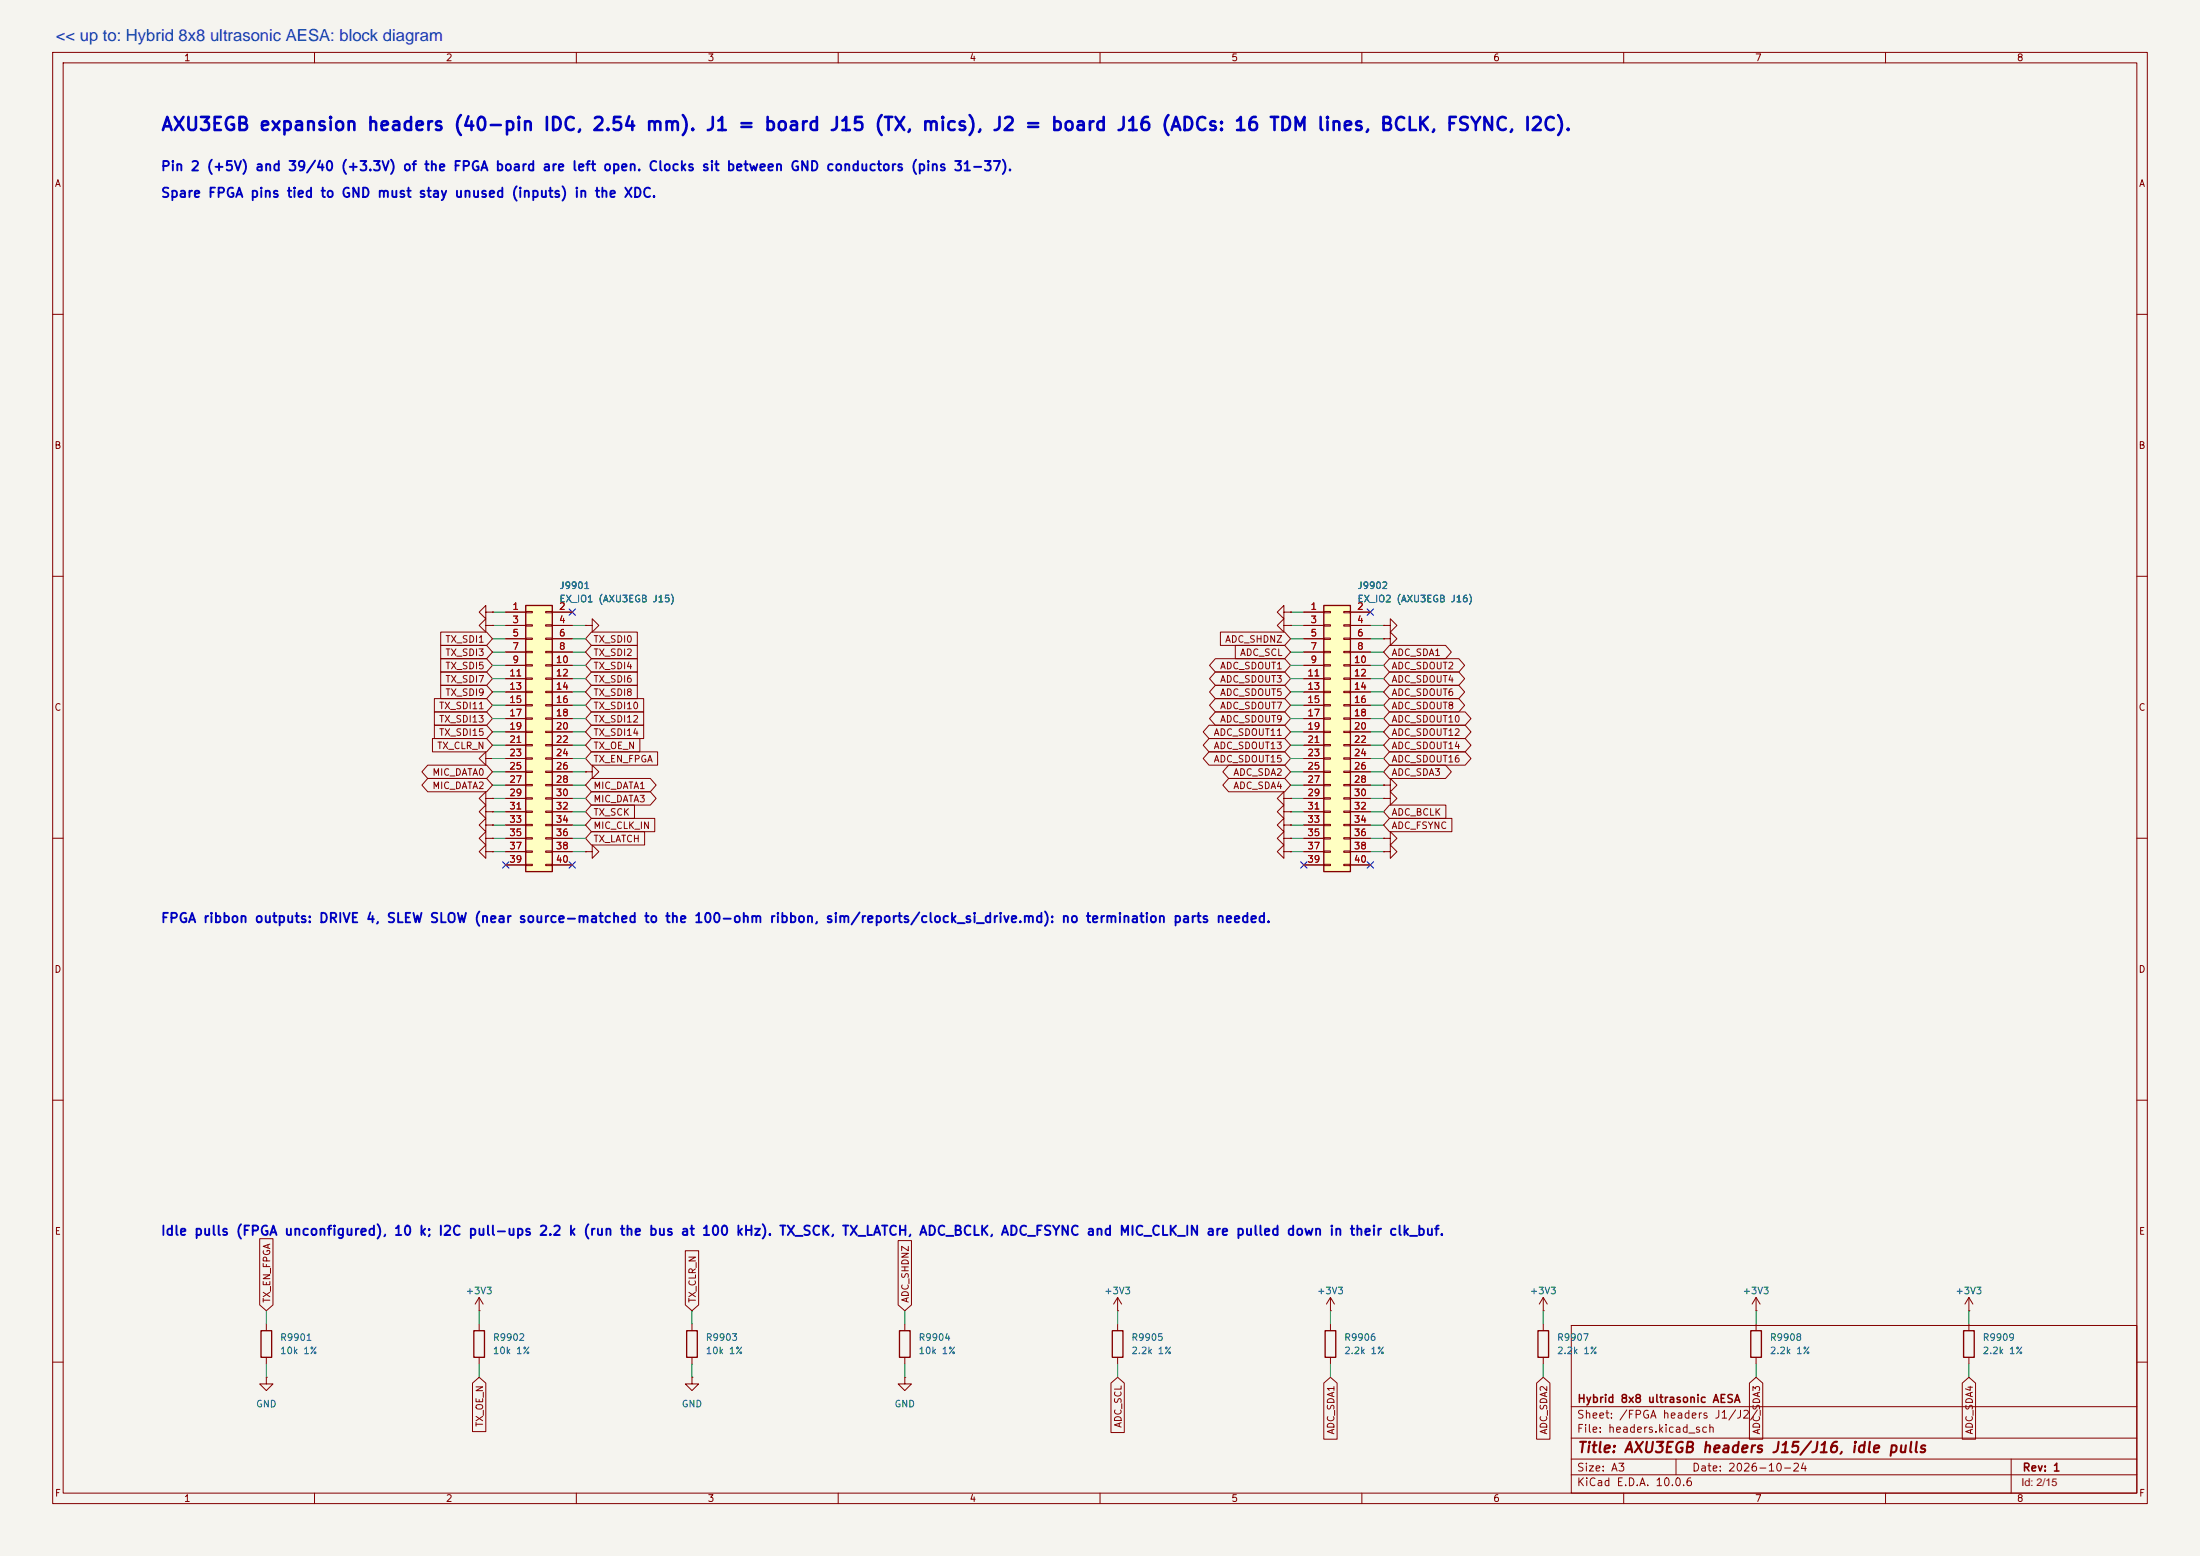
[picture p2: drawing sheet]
<svg xmlns="http://www.w3.org/2000/svg" width="420mm" height="297mm" viewBox="0 0 420 297" stroke-linecap="round" stroke-linejoin="round" font-family="sans-serif">
<path d="M.1 0h420v297h-420z" fill="#f5f4ef" stroke="#f5f4ef" stroke-width=".19"/>
<g fill="none" stroke="#840000" stroke-width=".19">
<path d="M10.1 10h400v277h-400zM12.1 12h396v273h-396zM60.1 10v2M110.1 10v2M160.1 10v2M210.1 10v2M260.1 10v2M310.1 10v2M360.1 10v2M10.1 60h2M408.1 60h2M10.1 110h2"/>
<path d="M92.8 119.4v-1.3l-1.3 1.3 1.3 1.3v-1.3h1.3M92.8 116.9v-1.3l-1.3 1.3 1.3 1.2v-1.2h1.3M94.1 119.4h.1M94.1 116.9h.1M111.8 119.4h1.3v-1.3l1.3 1.3-1.3 1.3v-1.3M111.8 119.4h.1M408.1 110h2M264.3 121.9h1.2v-1.2l1.3 1.2-1.3 1.3v-1.3M264.3 121.9h.1M92.8 144.8v-1.3l-1.3 1.3 1.3 1.3v-1.3h1.3M94.1 144.8h.1M245.2 157.5v-1.3l-1.3 1.3 1.3 1.3v-1.3h1.3"/>
<path d="M245.2 155v-1.3l-1.3 1.3 1.3 1.2v-1.2h1.3M245.2 152.4v-1.3l-1.3 1.3 1.3 1.3v-1.3h1.3M246.5 157.5h.1M246.5 155h.1M246.5 152.4h.1M264.3 149.9h1.2v-1.3l1.3 1.3-1.3 1.2v-1.2M264.3 149.9h.1M264.3 152.4h1.2v-1.3l1.3 1.3-1.3 1.3v-1.3M264.3 152.4h.1M10.1 160h2M92.8 160v-1.2l-1.3 1.2 1.3 1.3v-1.3h1.3M94.1 160h.1"/>
<path d="M245.2 162.6v-1.3l-1.3 1.3 1.3 1.3v-1.3h1.3M245.2 160v-1.2l-1.3 1.2 1.3 1.3v-1.3h1.3M246.5 162.6h.1M246.5 160h.1M264.3 162.6h1.2v-1.3l1.3 1.3-1.3 1.3v-1.3M264.3 162.6h.1M264.3 160h1.2v-1.2l1.3 1.2-1.3 1.3v-1.3M264.3 160h.1M408.1 160h2M10.1 210h2M408.1 210h2M132.2 252.8v1.2"/>
<path d="M132.2 259.1v1.3M213.4 252.8v1.2M213.4 259.1v1.3M294.7 250.2h.1M294.7 247.7v2.5M294.7 252.8v1.2M294.7 259.1v1.3M294.7 247.7l-.7 1.3M294.7 247.7l.8 1.3M300.1 253h108v32h-108zM376 250.2h.1M376 247.7v2.5"/>
<path d="M376 252.8v1.2M376 259.1v1.3M376 247.7l-.7 1.3M376 247.7l.8 1.3M10.1 260h2M132.2 262.9v1.3h1.2l-1.2 1.3-1.3-1.3h1.3M132.2 262.9h.1M300.1 278.5h108M300.1 274.5h108M300.1 268.5h108M320.1 278.5v3M384.1 278.5v6.5"/>
<path d="M408.1 260h2M60.1 285v2M110.1 285v2M160.1 285v2M210.1 285v2M260.1 285v2M300.1 281.5h108M310.1 285v2M360.1 285v2"/>
</g>
<path d="M131.1 254h2.1v5.1h-2.1zM212.4 254h2.1v5.1h-2.1zM293.7 254h2.1v5.1h-2.1zM375 254h2v5.1h-2z" fill="none" stroke="#840000" stroke-width=".25"/>
<path d="M252.8 115.6h5.1v50.8h-5.1z" fill="#ffffc2"/>
<path d="M252.8 115.6h5.1v50.8h-5.1zM49.8 254h2.1v5.1h-2.1zM90.5 254h2v5.1h-2zM253.1 254h2v5.1h-2z" fill="none" stroke="#840000" stroke-width=".25"/>
<g fill="none" stroke="#840000" stroke-width=".19">
<path d="M245.2 116.9v-1.3l-1.3 1.3 1.3 1.2v-1.2h1.3M245.2 119.4v-1.3l-1.3 1.3 1.3 1.3v-1.3h1.3M246.5 116.9h.1M246.5 119.4h.1M249 116.9h3.8M249 119.4h3.8M252.8 116.7h1.3v.3h-1.3zM252.8 119.3h1.3v.2h-1.3zM256.6 116.7h1.3v.3h-1.3zM256.6 119.3h1.3v.2h-1.3zM257.9 116.9h3.8M257.9 119.4h3.8"/>
<path d="M264.3 119.4h1.2v-1.3l1.3 1.3-1.3 1.3v-1.3M264.3 119.4h.1M249 121.9h3.8M249 124.5h3.8M249 127h3.8M249 129.6h3.8M249 132.1h3.8M249 134.6h3.8M249 137.2h3.8M249 139.7h3.8M252.8 121.8h1.3v.3h-1.3zM252.8 124.3h1.3v.3h-1.3z"/>
<path d="M252.8 126.9h1.3v.2h-1.3zM252.8 129.4h1.3v.3h-1.3zM252.8 132h1.3v.2h-1.3zM252.8 134.5h1.3v.3h-1.3zM252.8 137.1h1.3v.2h-1.3zM252.8 139.6h1.3v.2h-1.3zM256.6 121.8h1.3v.3h-1.3zM256.6 124.3h1.3v.3h-1.3zM256.6 126.9h1.3v.2h-1.3zM256.6 129.4h1.3v.3h-1.3zM256.6 132h1.3v.2h-1.3zM256.6 134.5h1.3v.3h-1.3z"/>
<path d="M256.6 137.1h1.3v.2h-1.3zM256.6 139.6h1.3v.2h-1.3zM257.9 121.9h3.8M257.9 124.5h3.8M257.9 127h3.8M257.9 129.6h3.8M257.9 132.1h3.8M257.9 134.6h3.8M257.9 137.2h3.8M257.9 139.7h3.8M111.8 147.3h1.3v-1.2l1.3 1.2-1.3 1.3v-1.3M111.8 147.3h.1"/>
<path d="M249 142.3h3.8M249 144.8h3.8M249 147.3h3.8M249 149.9h3.8M249 152.4h3.8M249 155h3.8M249 157.5h3.8M252.8 142.1h1.3v.3h-1.3zM252.8 144.7h1.3v.2h-1.3zM252.8 147.2h1.3v.3h-1.3zM252.8 149.8h1.3v.2h-1.3zM252.8 152.3h1.3v.2h-1.3z"/>
<path d="M252.8 154.8h1.3v.3h-1.3zM252.8 157.4h1.3v.2h-1.3zM252.8 159.9h1.3v.3h-1.3zM256.6 142.1h1.3v.3h-1.3zM256.6 144.7h1.3v.2h-1.3zM256.6 147.2h1.3v.3h-1.3zM256.6 149.8h1.3v.2h-1.3zM256.6 152.3h1.3v.2h-1.3zM256.6 154.8h1.3v.3h-1.3zM256.6 157.4h1.3v.2h-1.3zM256.6 159.9h1.3v.3h-1.3zM257.9 142.3h3.8"/>
<path d="M257.9 144.8h3.8M257.9 147.3h3.8M257.9 149.9h3.8M257.9 152.4h3.8M257.9 155h3.8M257.9 157.5h3.8M92.8 162.6v-1.3l-1.3 1.3 1.3 1.3v-1.3h1.3M94.1 162.6h.1M249 160h3.8M249 162.6h3.8M249 165.1h3.8M252.8 162.5h1.3v.2h-1.3z"/>
<path d="M252.8 165h1.3v.2h-1.3zM256.6 162.5h1.3v.2h-1.3zM256.6 165h1.3v.2h-1.3zM257.9 160h3.8M257.9 162.6h3.8M257.9 165.1h3.8M50.9 252.8v1.2M50.9 259.1v1.3M91.5 250.2h.1M91.5 247.7l-.8 1.3M91.5 247.7l.8 1.3M91.5 247.7v2.5"/>
<path d="M91.5 252.8v1.2M91.5 259.1v1.3M254.1 252.8v1.2M254.1 259.1v1.3M50.9 262.9v1.3h1.2l-1.2 1.3-1.3-1.3h1.3M50.9 262.9h.1"/>
</g>
<path d="M100.4 115.6h5.1v50.8h-5.1z" fill="#ffffc2"/>
<path d="M100.4 115.6h5.1v50.8h-5.1zM171.8 254h2v5.1h-2zM334.4 254h2v5.1h-2z" fill="none" stroke="#840000" stroke-width=".25"/>
<g fill="none" stroke="#840000" stroke-width=".19">
<path d="M94.1 119.4h.1M94.1 116.9h.1M96.6 116.9h3.8M96.6 119.4h3.8M100.4 116.7h1.3v.3h-1.3zM100.4 119.3h1.3v.2h-1.3zM104.2 116.7h1.3v.3h-1.3zM104.2 119.3h1.3v.2h-1.3zM105.5 116.9h3.8M105.5 119.4h3.8M111.8 119.4h.1M246.5 116.9h.1"/>
<path d="M246.5 119.4h.1M249 116.9h3.8M249 119.4h3.8M257.9 116.9h3.8M257.9 119.4h3.8M264.3 119.4h.1M83 138.4h9.9l1.2 1.3-1.2 1.3h-9.9zM83 135.9h9.9l1.2 1.3-1.2 1.2h-9.9zM83 133.4h9.9l1.2 1.2-1.2 1.3h-9.9zM84.2 123.2h8.7l1.2 1.3-1.2 1.2h-8.7zM84.2 120.7h8.7l1.2 1.2-1.2 1.3h-8.7zM84.2 125.7h8.7l1.2 1.3-1.2 1.3h-8.7z"/>
<path d="M84.2 130.8h8.7l1.2 1.3-1.2 1.3h-8.7zM84.2 128.3h8.7l1.2 1.3-1.2 1.2h-8.7zM96.6 121.9h3.8M96.6 124.5h3.8M96.6 127h3.8M96.6 129.6h3.8M96.6 132.1h3.8M96.6 134.6h3.8M96.6 137.2h3.8M96.6 139.7h3.8M100.4 121.8h1.3v.3h-1.3zM100.4 124.3h1.3v.3h-1.3z"/>
<path d="M100.4 126.9h1.3v.2h-1.3zM100.4 129.4h1.3v.3h-1.3zM100.4 132h1.3v.2h-1.3zM100.4 134.5h1.3v.3h-1.3zM100.4 137.1h1.3v.2h-1.3zM100.4 139.6h1.3v.2h-1.3zM104.2 121.8h1.3v.3h-1.3zM104.2 124.3h1.3v.3h-1.3zM104.2 126.9h1.3v.2h-1.3zM104.2 129.4h1.3v.3h-1.3zM104.2 132h1.3v.2h-1.3zM104.2 134.5h1.3v.3h-1.3z"/>
<path d="M104.2 137.1h1.3v.2h-1.3zM104.2 139.6h1.3v.2h-1.3zM105.5 121.9h3.8M105.5 124.5h3.8M105.5 127h3.8M105.5 129.6h3.8M105.5 132.1h3.8M105.5 134.6h3.8M105.5 137.2h3.8M105.5 139.7h3.8M112.9 133.4h10v2.5h-10l-1.1-1.3zM112.9 123.2h8.8v2.5h-8.8l-1.1-1.2z"/>
<path d="M112.9 120.7h8.8v2.5h-8.8l-1.1-1.3zM112.9 125.7h8.8v2.6h-8.8l-1.1-1.3zM112.9 138.4h10v2.6h-10l-1.1-1.3zM112.9 135.9h10v2.5h-10l-1.1-1.2zM112.9 128.3h8.8v2.5h-8.8l-1.1-1.2zM112.9 130.8h8.8v2.6h-8.8l-1.1-1.3zM230.9 138.4h14.5l1.1 1.3-1.1 1.3h-14.5l-1.1-1.3zM232.1 128.3h13.3l1.1 1.3-1.1 1.2h-13.3l-1.1-1.2zM232.1 135.9h13.3l1.1 1.3-1.1 1.2h-13.3l-1.1-1.2zM232.1 133.4h13.3l1.1 1.2-1.1 1.3h-13.3l-1.1-1.3zM232.1 125.7h13.3l1.1 1.3-1.1 1.3h-13.3l-1.1-1.3zM232.1 130.8h13.3l1.1 1.3-1.1 1.3h-13.3l-1.1-1.3z"/>
<path d="M233.1 120.7h12.3l1.1 1.2-1.1 1.3h-12.3zM235.9 123.2h9.5l1.1 1.3-1.1 1.2h-9.5zM249 121.9h3.8M249 124.5h3.8M249 127h3.8M249 129.6h3.8M249 132.1h3.8M249 134.6h3.8M249 137.2h3.8M249 139.7h3.8M257.9 121.9h3.8M257.9 124.5h3.8"/>
<path d="M257.9 127h3.8M257.9 129.6h3.8M257.9 132.1h3.8M257.9 134.6h3.8M257.9 137.2h3.8M257.9 139.7h3.8M264.3 121.9h.1M265.4 138.4h14.4l1.1 1.3-1.1 1.3h-14.4l-1.1-1.3zM265.4 130.8h13.2l1.1 1.3-1.1 1.3h-13.2l-1.1-1.3zM265.4 123.2h10.7l1.1 1.3-1.1 1.2h-10.7l-1.1-1.2zM265.4 135.9h14.4l1.1 1.3-1.1 1.2h-14.4l-1.1-1.2zM265.4 128.3h13.2l1.1 1.3-1.1 1.2h-13.2l-1.1-1.2z"/>
<path d="M265.4 125.7h13.2l1.1 1.3-1.1 1.3h-13.2l-1.1-1.3zM265.4 133.4h13.2l1.1 1.2-1.1 1.3h-13.2l-1.1-1.3zM81.7 146.1h11.2l1.2 1.2-1.2 1.3h-11.2l-1.1-1.3zM81.7 148.6h11.2l1.2 1.3-1.2 1.2h-11.2l-1.1-1.2zM82.6 141h10.3l1.2 1.3-1.2 1.2h-10.3zM92.8 157.5v-1.3l-1.3 1.3 1.3 1.3v-1.3h1.3M92.8 152.4v-1.3l-1.3 1.3 1.3 1.3v-1.3h1.3M92.8 155v-1.3l-1.3 1.3 1.3 1.2v-1.2h1.3M94.1 157.5h.1M94.1 152.4h.1M94.1 155h.1M96.6 142.3h3.8"/>
<path d="M96.6 144.8h3.8M96.6 147.3h3.8M96.6 149.9h3.8M96.6 152.4h3.8M96.6 155h3.8M96.6 157.5h3.8M100.4 142.1h1.3v.3h-1.3zM100.4 144.7h1.3v.2h-1.3zM100.4 147.2h1.3v.3h-1.3zM100.4 149.8h1.3v.2h-1.3zM100.4 152.3h1.3v.2h-1.3zM100.4 154.8h1.3v.3h-1.3z"/>
<path d="M100.4 157.4h1.3v.2h-1.3zM100.4 159.9h1.3v.3h-1.3zM104.2 142.1h1.3v.3h-1.3zM104.2 144.7h1.3v.2h-1.3zM104.2 147.2h1.3v.3h-1.3zM104.2 149.8h1.3v.2h-1.3zM104.2 152.3h1.3v.2h-1.3zM104.2 154.8h1.3v.3h-1.3zM104.2 157.4h1.3v.2h-1.3zM104.2 159.9h1.3v.3h-1.3zM105.5 142.3h3.8M105.5 144.8h3.8"/>
<path d="M105.5 147.3h3.8M105.5 149.9h3.8M105.5 152.4h3.8M105.5 155h3.8M105.5 157.5h3.8M111.8 147.3h.1M112.9 141h9.3v2.5h-9.3l-1.1-1.2zM112.9 153.7h8.3v2.5h-8.3l-1.1-1.2zM112.9 143.5h12.7v2.6h-12.7l-1.1-1.3zM112.9 151.1h11.3l1.1 1.3-1.1 1.3h-11.3l-1.1-1.3zM112.9 148.6h11.3l1.1 1.3-1.1 1.2h-11.3l-1.1-1.2zM112.9 156.2h12.1v2.6h-12.1l-1.1-1.3z"/>
<path d="M112.9 158.8h10.2v2.5h-10.2l-1.1-1.3zM230.9 141h14.5l1.1 1.3-1.1 1.2h-14.5l-1.1-1.2zM230.9 143.5h14.5l1.1 1.3-1.1 1.3h-14.5l-1.1-1.3zM234.6 148.6h10.8l1.1 1.3-1.1 1.2h-10.8l-1.1-1.2zM234.6 146.1h10.8l1.1 1.2-1.1 1.3h-10.8l-1.1-1.3zM246.5 157.5h.1M246.5 155h.1M246.5 152.4h.1M249 142.3h3.8M249 144.8h3.8M249 147.3h3.8M249 149.9h3.8"/>
<path d="M249 152.4h3.8M249 155h3.8M249 157.5h3.8M257.9 142.3h3.8M257.9 144.8h3.8M257.9 147.3h3.8M257.9 149.9h3.8M257.9 152.4h3.8M257.9 155h3.8M257.9 157.5h3.8M264.3 149.9h.1M264.3 152.4h.1"/>
<path d="M265.4 146.1h10.7l1.1 1.2-1.1 1.3h-10.7l-1.1-1.3zM265.4 153.7h10.7v2.5h-10.7l-1.1-1.2zM265.4 141h14.4l1.1 1.3-1.1 1.2h-14.4l-1.1-1.2zM265.4 143.5h14.4l1.1 1.3-1.1 1.3h-14.4l-1.1-1.3zM265.4 156.2h11.9v2.6h-11.9l-1.1-1.3zM94.1 162.6h.1M94.1 160h.1M96.6 160h3.8M96.6 162.6h3.8M96.6 165.1h3.8M100.4 162.5h1.3v.2h-1.3zM100.4 165h1.3v.2h-1.3z"/>
<path d="M104.2 162.5h1.3v.2h-1.3zM104.2 165h1.3v.2h-1.3zM105.5 160h3.8M105.5 162.6h3.8M105.5 165.1h3.8M111.8 162.6h1.3v-1.3l1.3 1.3-1.3 1.3v-1.3M111.8 162.6h.1M246.5 162.6h.1M246.5 160h.1M249 160h3.8M249 162.6h3.8M249 165.1h3.8"/>
<path d="M257.9 160h3.8M257.9 162.6h3.8M257.9 165.1h3.8M264.3 162.6h.1M264.3 160h.1M49.6 236.5h2.5v12.6l-1.2 1.1-1.3-1.1zM130.9 238.8h2.5v10.3l-1.2 1.1-1.3-1.1zM171.5 236.8h2.6v12.3l-1.3 1.1-1.3-1.1zM172.8 252.8v1.2M172.8 259.1v1.3M213.4 250.2h.1M213.4 247.7l-.7 1.3"/>
<path d="M213.4 247.7l.8 1.3M213.4 247.7v2.5M254.1 250.2h.1M254.1 247.7l-.8 1.3M254.1 247.7l.8 1.3M254.1 247.7v2.5M335.4 250.2h.1M335.4 247.7l-.8 1.3M335.4 247.7l.7 1.3M335.4 247.7v2.5M335.4 252.8v1.2M335.4 259.1v1.3"/>
<path d="M90.2 264l1.3-1.1 1.3 1.1v9.3h-2.6zM172.8 262.9v1.3h1.3l-1.3 1.3-1.3-1.3h1.3M172.8 262.9h.1M212.2 264l1.2-1.1 1.3 1.1v9.5h-2.5zM252.8 264l1.3-1.1 1.3 1.1v10.7h-2.6zM293.5 264l1.2-1.1 1.3 1.1v10.7h-2.5zM334.1 264l1.3-1.1 1.2 1.1v10.7h-2.5zM374.8 264l1.2-1.1 1.3 1.1v10.7h-2.5z"/>
</g>
<g fill="none" stroke="#009600" stroke-width=".19">
<path d="M94.1 119.4h2.5M94.1 116.9h2.5M109.3 119.4h2.5M246.5 119.4h2.5M246.5 116.9h2.5M261.7 119.4h2.6M94.1 137.2h2.5M94.1 139.7h2.5M94.1 134.6h2.5M94.1 129.6h2.5M94.1 127h2.5M94.1 132.1h2.5"/>
<path d="M94.1 124.5h2.5M94.1 121.9h2.5M109.3 137.2h2.5M109.3 139.7h2.5M109.3 134.6h2.5M109.3 129.6h2.5M109.3 127h2.5M109.3 132.1h2.5M109.3 124.5h2.5M109.3 121.9h2.5M246.5 137.2h2.5M246.5 139.7h2.5"/>
<path d="M246.5 134.6h2.5M246.5 129.6h2.5M246.5 127h2.5M246.5 132.1h2.5M246.5 124.5h2.5M246.5 121.9h2.5M261.7 137.2h2.6M261.7 139.7h2.6M261.7 134.6h2.6M261.7 129.6h2.6M261.7 127h2.6M261.7 132.1h2.6"/>
<path d="M261.7 124.5h2.6M261.7 121.9h2.6M94.1 155h2.5M94.1 157.5h2.5M94.1 149.9h2.5M94.1 152.4h2.5M94.1 147.3h2.5M94.1 142.3h2.5M94.1 144.8h2.5M109.3 155h2.5M109.3 157.5h2.5M109.3 149.9h2.5"/>
<path d="M109.3 152.4h2.5M109.3 147.3h2.5M109.3 142.3h2.5M109.3 144.8h2.5M246.5 155h2.5M246.5 157.5h2.5M246.5 149.9h2.5M246.5 152.4h2.5M246.5 147.3h2.5M246.5 142.3h2.5M246.5 144.8h2.5M261.7 155h2.6"/>
<path d="M261.7 157.5h2.6M261.7 149.9h2.6M261.7 152.4h2.6M261.7 147.3h2.6M261.7 142.3h2.6M261.7 144.8h2.6M94.1 160h2.5M94.1 162.6h2.5M109.3 160h2.5M109.3 162.6h2.5M246.5 160h2.5M246.5 162.6h2.5"/>
<path d="M261.7 160h2.6M261.7 162.6h2.6M50.9 250.2v2.6M91.5 250.2v2.6M132.2 250.2v2.6M172.8 250.2v2.6M213.4 250.2v2.6M254.1 250.2v2.6M294.7 250.2v2.6M335.4 250.2v2.6M376 250.2v2.6M50.9 260.4v2.5"/>
<path d="M91.5 260.4v2.5M132.2 260.4v2.5M172.8 260.4v2.5M213.4 260.4v2.5M254.1 260.4v2.5M294.7 260.4v2.5M335.4 260.4v2.5M376 260.4v2.5"/>
</g>
<path d="M108.7 116.2l1.2 1.3M109.9 116.2l-1.2 1.3M261.1 116.2l1.2 1.3M262.3 116.2l-1.2 1.3M96 164.5l1.2 1.2M97.2 164.5l-1.2 1.2M108.7 164.5l1.2 1.2M109.9 164.5l-1.2 1.2M248.4 164.5l1.2 1.2M249.6 164.5l-1.2 1.2M261.1 164.5l1.2 1.2M262.3 164.5l-1.2 1.2" fill="none" stroke="#000084" stroke-width=".19"/>
<text font-size="3.2" fill="#004dcc" x="10.6" y="7.8">&lt;&lt; up to: Hybrid 8x8 ultrasonic AESA: block diagram</text>
<text font-size="2.5" fill="#0000c2" x="30.6" y="25.6">AXU3EGB expansion headers (40-pin IDC, 2.54 mm). J1 = board J15 (TX, mics), J2 = board J16 (ADCs: 16 TDM lines, BCLK, FSYNC, I2C).</text>
<text font-size="2.1" fill="#850000" x="386" y="283.7">Id: 2/15</text>
<text font-size="2" fill="#840000" x="301.1" y="277.8">Title: AXU3EGB headers J15/J16, idle pulls</text>
<g font-size="1.8" fill="#0000c2">
<text x="30.6" y="33.1">Pin 2 (+5V) and 39/40 (+3.3V) of the FPGA board are left open. Clocks sit between GND conductors (pins 31-37).</text>
<text x="30.6" y="38.2">Spare FPGA pins tied to GND must stay unused (inputs) in the XDC.</text>
<text x="30.6" y="176.6">FPGA ribbon outputs: DRIVE 4, SLEW SLOW (near source-matched to the 100-ohm ribbon, sim/reports/clock_si_drive.md): no termination parts needed.</text>
<text x="30.6" y="236.3">Idle pulls (FPGA unconfigured), 10 k; I2C pull-ups 2.2 k (run the bus at 100 kHz). TX_SCK, TX_LATCH, ADC_BCLK, ADC_FSYNC and MIC_CLK_IN are pulled down in their clk_buf.</text>
</g>
<g font-size="1.5" fill="#840000">
<text x="301.1" y="268.2">Hybrid 8x8 ultrasonic AESA</text>
<text x="301" y="273.9">File: headers.kicad_sch</text>
<text x="301" y="271.2">Sheet: /FPGA headers J1/J2/</text>
<text x="301" y="281.3">Size: A3</text>
<text x="323" y="281.3">Date: 2026-10-24</text>
<text x="386.1" y="281.3">Rev: 1</text>
<text x="301" y="284.1">KiCad E.D.A. 10.0.6</text>
</g>
<g font-size="1.3" fill="#840000">
<text x="35" y="12">1</text>
<text x="85" y="12">2</text>
<text x="135" y="12">3</text>
<text x="185.1" y="12">4</text>
<text x="235.1" y="12">5</text>
<text x="285.1" y="12">6</text>
<text x="335.1" y="12">7</text>
<text x="385.1" y="12">8</text>
<text x="10.4" y="36">A</text>
<text x="408.4" y="36">A</text>
<text x="10.3" y="86">B</text>
<text x="408.3" y="86">B</text>
<text x="85" y="125.5">TX_SDI3</text>
<text x="85" y="123">TX_SDI1</text>
<text x="113.2" y="125.5">TX_SDI2</text>
<text x="113.2" y="123">TX_SDI0</text>
<text x="233.9" y="123">ADC_SHDNZ</text>
<text x="236.7" y="125.5">ADC_SCL</text>
<text x="265.7" y="125.5">ADC_SDA1</text>
<text x="85" y="128.1">TX_SDI5</text>
<text x="85" y="130.6">TX_SDI7</text>
<text x="113.2" y="128.1">TX_SDI4</text>
<text x="113.2" y="130.6">TX_SDI6</text>
<text x="232.9" y="130.6">ADC_SDOUT3</text>
<text x="232.9" y="128.1">ADC_SDOUT1</text>
<text x="265.7" y="130.6">ADC_SDOUT4</text>
<text x="265.7" y="128.1">ADC_SDOUT2</text>
<text x="10.3" y="136">C</text>
<text x="83.7" y="135.7">TX_SDI11</text>
<text x="85" y="133.2">TX_SDI9</text>
<text x="113.2" y="135.7">TX_SDI10</text>
<text x="113.2" y="133.2">TX_SDI8</text>
<text x="232.9" y="135.7">ADC_SDOUT7</text>
<text x="232.9" y="133.2">ADC_SDOUT5</text>
<text x="265.7" y="133.2">ADC_SDOUT6</text>
<text x="265.7" y="135.7">ADC_SDOUT8</text>
<text x="408.3" y="136">C</text>
<text x="83.4" y="143.3">TX_CLR_N</text>
<text x="83.7" y="140.8">TX_SDI15</text>
<text x="83.7" y="138.2">TX_SDI13</text>
<text x="113.2" y="143.3">TX_OE_N</text>
<text x="113.2" y="140.8">TX_SDI14</text>
<text x="113.2" y="138.2">TX_SDI12</text>
<text x="231.7" y="140.8">ADC_SDOUT11</text>
<text x="231.7" y="143.3">ADC_SDOUT13</text>
<text x="232.9" y="138.2">ADC_SDOUT9</text>
<text x="265.7" y="143.3">ADC_SDOUT14</text>
<text x="265.7" y="140.8">ADC_SDOUT12</text>
<text x="265.7" y="138.2">ADC_SDOUT10</text>
<text x="82.5" y="148.4">MIC_DATA0</text>
<text x="113.2" y="145.9">TX_EN_FPGA</text>
<text x="231.7" y="145.9">ADC_SDOUT15</text>
<text x="235.4" y="148.4">ADC_SDA2</text>
<text x="265.7" y="148.4">ADC_SDA3</text>
<text x="265.7" y="145.9">ADC_SDOUT16</text>
<text x="82.5" y="150.9">MIC_DATA2</text>
<text x="113.2" y="153.5">MIC_DATA3</text>
<text x="113.2" y="150.9">MIC_DATA1</text>
<text x="235.4" y="150.9">ADC_SDA4</text>
<text x="113.2" y="156">TX_SCK</text>
<text x="113.2" y="158.6">MIC_CLK_IN</text>
<text x="113.2" y="161.1">TX_LATCH</text>
<text x="265.7" y="156">ADC_BCLK</text>
<text x="265.7" y="158.6">ADC_FSYNC</text>
<text x="10.3" y="186">D</text>
<text x="408.3" y="186">D</text>
<text x="10.3" y="236">E</text>
<text x="408.4" y="236">E</text>
<text x="51.9" y="248.8" transform="rotate(-90 51.9 248.8)">TX_EN_FPGA</text>
<text x="133.2" y="248.8" transform="rotate(-90 133.2 248.8)">TX_CLR_N</text>
<text x="173.9" y="248.8" transform="rotate(-90 173.9 248.8)">ADC_SHDNZ</text>
<text x="92.6" y="272.5" transform="rotate(-90 92.6 272.5)">TX_OE_N</text>
<text x="214.5" y="272.7" transform="rotate(-90 214.5 272.7)">ADC_SCL</text>
<text x="255.1" y="274" transform="rotate(-90 255.1 274)">ADC_SDA1</text>
<text x="295.8" y="274" transform="rotate(-90 295.8 274)">ADC_SDA2</text>
<text x="336.4" y="274" transform="rotate(-90 336.4 274)">ADC_SDA3</text>
<text x="377.1" y="274" transform="rotate(-90 377.1 274)">ADC_SDA4</text>
<text x="10.4" y="286">F</text>
<text x="35" y="287">1</text>
<text x="85" y="287">2</text>
<text x="135" y="287">3</text>
<text x="185.1" y="287">4</text>
<text x="235.1" y="287">5</text>
<text x="285.1" y="287">6</text>
<text x="335.1" y="287">7</text>
<text x="385.1" y="287">8</text>
<text x="408.4" y="286">F</text>
</g>
<g font-size="1.3" fill="#006464">
<text x="106.7" y="112.7">J9901</text>
<text x="259.2" y="112.7">J9902</text>
<text x="106.7" y="115.3">EX_IO1 (AXU3EGB J15)</text>
<text x="259.2" y="115.3">EX_IO2 (AXU3EGB J16)</text>
<text x="88.8" y="247.4">+3V3</text>
<text x="210.8" y="247.4">+3V3</text>
<text x="251.4" y="247.4">+3V3</text>
<text x="292.1" y="247.4">+3V3</text>
<text x="332.7" y="247.4">+3V3</text>
<text x="373.4" y="247.4">+3V3</text>
<text x="53.4" y="256.3">R9901</text>
<text x="94" y="256.3">R9902</text>
<text x="134.7" y="256.3">R9903</text>
<text x="175.3" y="256.3">R9904</text>
<text x="216" y="256.3">R9905</text>
<text x="256.6" y="256.3">R9906</text>
<text x="297.3" y="256.3">R9907</text>
<text x="337.9" y="256.3">R9908</text>
<text x="378.5" y="256.3">R9909</text>
<text x="53.4" y="258.8">10k 1%</text>
<text x="94" y="258.8">10k 1%</text>
<text x="134.7" y="258.8">10k 1%</text>
<text x="175.3" y="258.8">10k 1%</text>
<text x="216" y="258.8">2.2k 1%</text>
<text x="256.6" y="258.8">2.2k 1%</text>
<text x="297.3" y="258.8">2.2k 1%</text>
<text x="337.9" y="258.8">2.2k 1%</text>
<text x="378.5" y="258.8">2.2k 1%</text>
<text x="48.8" y="269">GND</text>
<text x="130.1" y="269">GND</text>
<text x="170.7" y="269">GND</text>
</g>
<g font-size="1.3" fill="#a90000">
<text x="97.8" y="116.7">1</text>
<text x="97.8" y="119.3">3</text>
<text x="106.7" y="116.7">2</text>
<text x="106.7" y="119.3">4</text>
<text x="250.2" y="116.7">1</text>
<text x="250.2" y="119.3">3</text>
<text x="259.1" y="116.7">2</text>
<text x="259.1" y="119.3">4</text>
<text x="97.8" y="121.8">5</text>
<text x="97.8" y="124.3">7</text>
<text x="106.7" y="121.8">6</text>
<text x="106.7" y="124.3">8</text>
<text x="250.2" y="121.8">5</text>
<text x="250.2" y="124.3">7</text>
<text x="259.1" y="121.8">6</text>
<text x="259.1" y="124.3">8</text>
<text x="97.2" y="129.4">11</text>
<text x="97.2" y="132">13</text>
<text x="97.8" y="126.9">9</text>
<text x="106" y="126.9">10</text>
<text x="106" y="129.4">12</text>
<text x="106" y="132">14</text>
<text x="249.6" y="129.4">11</text>
<text x="249.6" y="132">13</text>
<text x="250.2" y="126.9">9</text>
<text x="258.5" y="126.9">10</text>
<text x="258.5" y="129.4">12</text>
<text x="258.5" y="132">14</text>
<text x="97.2" y="134.5">15</text>
<text x="97.2" y="137">17</text>
<text x="106" y="134.5">16</text>
<text x="106" y="137">18</text>
<text x="249.6" y="134.5">15</text>
<text x="249.6" y="137">17</text>
<text x="258.5" y="134.5">16</text>
<text x="258.5" y="137">18</text>
<text x="97.2" y="139.6">19</text>
<text x="97.2" y="142.1">21</text>
<text x="106" y="139.6">20</text>
<text x="106" y="142.1">22</text>
<text x="249.6" y="139.6">19</text>
<text x="249.6" y="142.1">21</text>
<text x="258.5" y="139.6">20</text>
<text x="258.5" y="142.1">22</text>
<text x="97.2" y="144.7">23</text>
<text x="97.2" y="147.2">25</text>
<text x="97.2" y="149.7">27</text>
<text x="106" y="144.7">24</text>
<text x="106" y="147.2">26</text>
<text x="106" y="149.7">28</text>
<text x="249.6" y="144.7">23</text>
<text x="249.6" y="147.2">25</text>
<text x="249.6" y="149.7">27</text>
<text x="258.5" y="144.7">24</text>
<text x="258.5" y="147.2">26</text>
<text x="258.5" y="149.7">28</text>
<text x="97.2" y="152.3">29</text>
<text x="97.2" y="154.8">31</text>
<text x="106" y="152.3">30</text>
<text x="106" y="154.8">32</text>
<text x="249.6" y="152.3">29</text>
<text x="249.6" y="154.8">31</text>
<text x="258.5" y="152.3">30</text>
<text x="258.5" y="154.8">32</text>
<text x="97.2" y="157.4">33</text>
<text x="97.2" y="159.9">35</text>
<text x="106" y="157.4">34</text>
<text x="106" y="159.9">36</text>
<text x="249.6" y="157.4">33</text>
<text x="249.6" y="159.9">35</text>
<text x="258.5" y="157.4">34</text>
<text x="258.5" y="159.9">36</text>
<text x="97.2" y="162.4">37</text>
<text x="97.2" y="165">39</text>
<text x="106" y="162.4">38</text>
<text x="106" y="165">40</text>
<text x="249.6" y="162.4">37</text>
<text x="249.6" y="165">39</text>
<text x="258.5" y="162.4">38</text>
<text x="258.5" y="165">40</text>
</g>
</svg>
